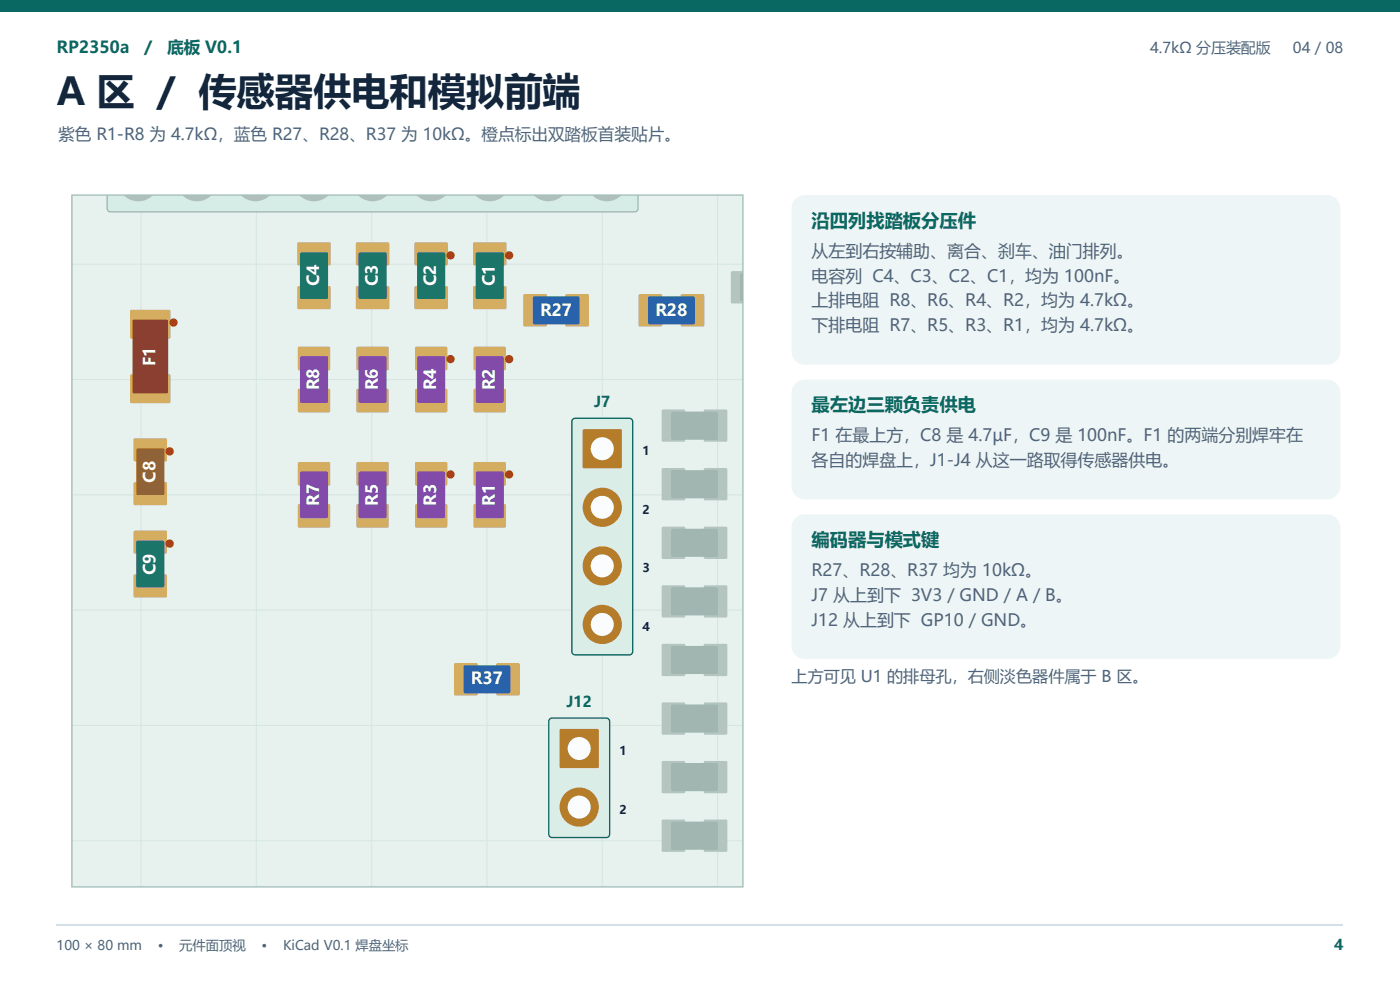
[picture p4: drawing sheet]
<svg xmlns="http://www.w3.org/2000/svg" width="297mm" height="210mm" viewBox="0 0 297 210" stroke-linecap="round" stroke-linejoin="round" font-family="sans-serif">
<path d="M0 0h297v2.5h-297z" fill-rule="evenodd" fill="#096861"/>
<path d="M12 196.1h273" fill="none" stroke="#d4dfe6" stroke-width=".25"/>
<path d="M15.2 41.3h142.5v146.9h-142.5z" fill-rule="evenodd" fill="#e7f1ed" stroke="#698d85" stroke-width=".28"/>
<path d="M15.2 56h142.5M29.9 41.3v146.9M54.4 41.3v146.9M78.8 41.3v146.9M103.3 41.3v146.9M127.8 41.3v146.9M152.2 41.3v146.9M15.2 80.5h142.5M15.2 105h142.5M15.2 129.4h142.5M15.2 153.9h142.5M15.2 178.3h142.5" fill="none" stroke="#d6e6e0" stroke-width=".21"/>
<g fill="#b4c5bf">
<path d="M140.4 111.9l.2-.2h4.5l.2 .2 .1 6.4-.2 .2-4.6 .1-.2-.2z" fill-rule="evenodd"/>
<path d="M149.3 111.9l.3-.2h4.4l.3 .2v6.4l-.1 .2-4.6 .1-.3-.2z" fill-rule="evenodd"/>
</g>
<path d="M142.4 112.3l.3-.1h9.4l.2 .3v5.5l-.4 .1h-9.4l-.1-.3z" fill-rule="evenodd" fill="#a1b6b1"/>
<g fill="#d5ad60">
<path d="M63.3 107h6.6l.1 .2v4.6l-.2 .1h-6.5l-.1-.2v-4.5z" fill-rule="evenodd"/>
<path d="M63.2 98.1l.3-.1h6.4l.1 .3v4.6l-.2 .1h-6.5l-.1-.3z" fill-rule="evenodd"/>
</g>
<path d="M63.7 100.2l.3-.2h5.2l.4 .2v9.4l-.2 .3h-5.4l-.3-.1z" fill-rule="evenodd" fill="#824ba9"/>
<g fill="#d5ad60">
<path d="M100.5 82.6l.3-.1h6.4l.1 .2v4.6l-.3 .2-6.4-.1-.1-.2z" fill-rule="evenodd"/>
<path d="M100.5 73.7l.3-.2 6.4 .1 .1 .2v4.6l-.3 .2-6.4-.1-.1-.2z" fill-rule="evenodd"/>
</g>
<path d="M101 75.7l.3-.2h5.2l.3 .2 .1 9.4-.2 .3-5.4 .1-.3-.2z" fill-rule="evenodd" fill="#824ba9"/>
<circle cx="108" cy="76.2" r=".88" fill="#aa4016"/>
<g fill="#d5ad60">
<path d="M27.7 79.4h8.3l.2 .3-.1 5.7-.2 .1h-8.2l-.1-.3v-5.5z" fill-rule="evenodd"/>
<path d="M27.6 65.8l.3-.1h8.1l.2 .3-.1 5.7-.2 .1h-8.2l-.1-.3z" fill-rule="evenodd"/>
</g>
<path d="M28.3 67.8h7l.3 .2 .1 15.1-.2 .3h-7.1l-.3-.1v-15.2z" fill-rule="evenodd" fill="#8a3f31"/>
<circle cx="36.8" cy="68.4" r=".88" fill="#aa4016"/>
<g fill="#b4c5bf">
<path d="M140.5 86.9h4.6l.2 .1 .1 6.4-.2 .3h-4.6l-.2-.1v-6.5z" fill-rule="evenodd"/>
<path d="M149.4 86.9h4.6l.3 .1v6.4l-.1 .3h-4.6l-.3-.1v-6.5z" fill-rule="evenodd"/>
</g>
<path d="M142.4 87.5l.3-.2 9.4 .1 .2 .3v5.4l-.4 .2-9.4-.1-.1-.3z" fill-rule="evenodd" fill="#a1b6b1"/>
<path d="M155.2 57.6l2.5-.1v6.9h-2.4l-.2-.2-.1-6.4z" fill-rule="evenodd" fill="#b4c5bf"/>
<path d="M157.2 58h.5v5.9h-.5l-.2-.3v-5.3z" fill-rule="evenodd" fill="#a1b6b1"/>
<g fill="#d5ad60">
<path d="M111.1 62.5l.2-.1h4.4l.3 .1v6.5l-.1 .2-4.6 .1-.2-.2z" fill-rule="evenodd"/>
<path d="M120 62.5l.2-.1h4.5l.2 .1 .1 6.5-.2 .2-4.6 .1-.2-.2z" fill-rule="evenodd"/>
</g>
<path d="M113.1 63l.3-.2 9.4 .1 .1 .3v5.4l-.3 .2h-9.4l-.2-.3z" fill-rule="evenodd" fill="#2762ab"/>
<g fill="#d5ad60">
<path d="M75.8 82.5h6.5l.2 .2-.1 4.6-.2 .2-6.4-.1-.2-.2v-4.5z" fill-rule="evenodd"/>
<path d="M75.8 73.6h6.5l.2 .2-.1 4.6-.2 .2-6.4-.1-.2-.2v-4.5z" fill-rule="evenodd"/>
</g>
<path d="M76.2 75.6l5.5-.1 .3 .2v9.4l-.1 .3-5.5 .1-.3-.2v-9.4z" fill-rule="evenodd" fill="#824ba9"/>
<g fill="#d5ad60">
<path d="M135.5 62.5l.3-.1h4.4l.2 .1 .1 6.5-.2 .2-4.5 .1-.3-.2z" fill-rule="evenodd"/>
<path d="M144.4 62.5l.3-.1h4.4l.3 .1v6.5l-.1 .2-4.6 .1-.3-.2z" fill-rule="evenodd"/>
</g>
<path d="M137.5 63l.3-.2 9.4 .1 .2 .3v5.4l-.3 .2h-9.4l-.2-.3z" fill-rule="evenodd" fill="#2762ab"/>
<g fill="#b4c5bf">
<path d="M140.5 173.9l4.6-.1 .2 .2 .1 6.4-.2 .3h-4.6l-.2-.1v-6.5z" fill-rule="evenodd"/>
<path d="M149.4 173.9l4.6-.1 .3 .2v6.4l-.1 .3h-4.6l-.3-.1v-6.5z" fill-rule="evenodd"/>
</g>
<path d="M142.4 174.5l.3-.2h9.4l.2 .3v5.5l-.4 .2-9.4-.1-.1-.3z" fill-rule="evenodd" fill="#a1b6b1"/>
<g fill="#b4c5bf">
<path d="M140.5 161.5l4.6-.1 .2 .2 .1 6.4-.2 .2-4.6 .1-.2-.2v-6.4z" fill-rule="evenodd"/>
<path d="M149.4 161.5l4.6-.1 .3 .2v6.4l-.1 .2-4.6 .1-.3-.2v-6.4z" fill-rule="evenodd"/>
</g>
<path d="M142.4 162l.3-.1h9.4l.2 .3v5.5l-.4 .1h-9.4l-.1-.3z" fill-rule="evenodd" fill="#a1b6b1"/>
<g fill="#d5ad60">
<path d="M100.5 51.4h6.8l.1 .3v4.5l-.2 .1h-6.7l-.2-.3v-4.3z" fill-rule="evenodd"/>
<path d="M100.5 60.7h6.8l.1 .3v4.4l-.2 .2-6.7-.1-.2-.2v-4.3z" fill-rule="evenodd"/>
</g>
<path d="M101 53.7l.3-.2h5.2l.3 .2 .1 9.4-.2 .3-5.4 .1-.3-.2z" fill-rule="evenodd" fill="#1c7569"/>
<circle cx="108" cy="54.2" r=".88" fill="#aa4016"/>
<g fill="#d5ad60">
<path d="M100.6 107h6.6l.1 .2v4.6l-.3 .1h-6.4l-.1-.2v-4.5z" fill-rule="evenodd"/>
<path d="M100.5 98.1l.3-.1h6.4l.1 .3v4.6l-.3 .1h-6.4l-.1-.3z" fill-rule="evenodd"/>
</g>
<path d="M101 100.2l.3-.2h5.2l.3 .2 .1 9.4-.2 .3h-5.4l-.3-.1z" fill-rule="evenodd" fill="#824ba9"/>
<circle cx="108" cy="100.6" r=".88" fill="#aa4016"/>
<g fill="#d5ad60">
<path d="M88.2 107h6.6l.1 .2v4.6l-.3 .1h-6.4l-.2-.2v-4.5z" fill-rule="evenodd"/>
<path d="M88.1 98.1l.2-.1h6.5l.1 .3v4.6l-.3 .1h-6.4l-.2-.3z" fill-rule="evenodd"/>
</g>
<path d="M88.7 100h5.4l.3 .2 .1 9.4-.2 .3h-5.5l-.3-.1v-9.4z" fill-rule="evenodd" fill="#824ba9"/>
<circle cx="95.6" cy="100.6" r=".88" fill="#aa4016"/>
<g fill="#d5ad60">
<path d="M28.4 122l.2-.2 6.7 .1 .1 .2v4.5l-.2 .1h-6.7l-.2-.2z" fill-rule="evenodd"/>
<path d="M28.5 112.6h6.8l.1 .2v4.5l-.2 .1h-6.7l-.2-.2v-4.4z" fill-rule="evenodd"/>
</g>
<path d="M29.1 114.7h5.4l.3 .2 .1 9.4-.2 .3h-5.4l-.3-.2-.1-9.4z" fill-rule="evenodd" fill="#1c7569"/>
<circle cx="36" cy="115.3" r=".88" fill="#aa4016"/>
<g fill="#d5ad60">
<path d="M28.5 102.3h6.8l.1 .3v4.4l-.2 .2-6.7-.1-.2-.2v-4.3z" fill-rule="evenodd"/>
<path d="M28.5 93h6.8l.1 .3v4.4l-.2 .2-6.7-.1-.2-.2v-4.3z" fill-rule="evenodd"/>
</g>
<path d="M29.1 95.2l5.4-.1 .3 .2 .1 9.4-.2 .3h-5.4l-.3-.1-.1-9.4z" fill-rule="evenodd" fill="#916615"/>
<circle cx="36" cy="95.7" r=".88" fill="#aa4016"/>
<g fill="#d5ad60">
<path d="M75.8 107h6.5l.2 .2-.1 4.6-.2 .1h-6.4l-.2-.2v-4.5z" fill-rule="evenodd"/>
<path d="M75.7 98.1l.2-.1h6.4l.2 .3-.1 4.6-.2 .1h-6.4l-.2-.3z" fill-rule="evenodd"/>
</g>
<path d="M76.2 100h5.5l.3 .2v9.4l-.1 .3h-5.5l-.3-.1v-9.4z" fill-rule="evenodd" fill="#824ba9"/>
<g fill="#b4c5bf">
<path d="M140.5 124.2l4.6-.1 .2 .2 .1 6.4-.2 .3h-4.6l-.2-.1v-6.5z" fill-rule="evenodd"/>
<path d="M149.4 124.2l4.6-.1 .3 .2v6.4l-.1 .3h-4.6l-.3-.1v-6.5z" fill-rule="evenodd"/>
</g>
<path d="M142.4 124.8l.3-.2h9.4l.2 .3v5.5l-.4 .2-9.4-.1-.1-.3z" fill-rule="evenodd" fill="#a1b6b1"/>
<g fill="#d5ad60">
<path d="M88 51.5l.2-.1h6.7l.1 .3v4.5l-.3 .1h-6.6l-.2-.3z" fill-rule="evenodd"/>
<path d="M88.1 60.7h6.8l.1 .3v4.4l-.3 .2-6.6-.1-.2-.2v-4.3z" fill-rule="evenodd"/>
</g>
<path d="M88.7 53.6l5.4-.1 .3 .2 .1 9.4-.2 .3-5.5 .1-.3-.2v-9.4z" fill-rule="evenodd" fill="#1c7569"/>
<circle cx="95.6" cy="54.2" r=".88" fill="#aa4016"/>
<g fill="#b4c5bf">
<path d="M140.4 136.7l.2-.1h4.5l.2 .1 .1 6.4-.2 .3h-4.6l-.2-.1z" fill-rule="evenodd"/>
<path d="M149.4 136.6h4.6l.3 .1v6.4l-.1 .3h-4.6l-.3-.1v-6.5z" fill-rule="evenodd"/>
</g>
<path d="M142.4 137.2l.3-.2 9.4 .1 .2 .3v5.4l-.4 .2-9.4-.1-.1-.3z" fill-rule="evenodd" fill="#a1b6b1"/>
<g fill="#d5ad60">
<path d="M75.5 51.5l.3-.1h6.7l.1 .3v4.5l-.3 .1h-6.7l-.1-.3z" fill-rule="evenodd"/>
<path d="M75.6 60.7h6.9l.1 .3v4.4l-.3 .2-6.7-.1-.1-.2v-4.3z" fill-rule="evenodd"/>
</g>
<path d="M76.2 53.6l5.5-.1 .3 .2v9.4l-.1 .3-5.5 .1-.3-.2v-9.4z" fill-rule="evenodd" fill="#1c7569"/>
<g fill="#b4c5bf">
<path d="M140.4 99.4l.2-.1h4.5l.2 .1 .1 6.5-.2 .2h-4.6l-.2-.1z" fill-rule="evenodd"/>
<path d="M149.4 99.3h4.6l.3 .1v6.5l-.1 .2h-4.6l-.3-.1v-6.4z" fill-rule="evenodd"/>
</g>
<path d="M142.4 99.9l.3-.2 9.4 .1 .2 .3v5.4l-.4 .2h-9.4l-.1-.4z" fill-rule="evenodd" fill="#a1b6b1"/>
<g fill="#d5ad60">
<path d="M63.2 51.4h6.8l.2 .3-.1 4.5-.2 .1h-6.7l-.1-.3v-4.3z" fill-rule="evenodd"/>
<path d="M63.2 60.7h6.8l.2 .3-.1 4.4-.2 .2-6.7-.1-.1-.2v-4.3z" fill-rule="evenodd"/>
</g>
<path d="M63.7 53.7l.3-.2h5.2l.4 .2v9.4l-.2 .3-5.4 .1-.3-.2z" fill-rule="evenodd" fill="#1c7569"/>
<g fill="#d5ad60">
<path d="M63.2 82.6l.3-.1h6.4l.1 .2v4.6l-.2 .2-6.5-.1-.1-.2z" fill-rule="evenodd"/>
<path d="M63.2 73.7l.3-.2 6.4 .1 .1 .2v4.6l-.2 .2-6.5-.1-.1-.2z" fill-rule="evenodd"/>
</g>
<path d="M63.7 75.7l.3-.2h5.2l.4 .2v9.4l-.2 .3-5.4 .1-.3-.2z" fill-rule="evenodd" fill="#824ba9"/>
<g fill="#b4c5bf">
<path d="M140.4 149.1l.2-.1h4.5l.2 .1 .1 6.5-.2 .2h-4.6l-.2-.1z" fill-rule="evenodd"/>
<path d="M149.4 149h4.6l.3 .1v6.5l-.1 .2h-4.6l-.3-.1v-6.4z" fill-rule="evenodd"/>
</g>
<path d="M142.4 149.6l.3-.2 9.4 .1 .2 .3v5.4l-.4 .2h-9.4l-.1-.4z" fill-rule="evenodd" fill="#a1b6b1"/>
<g fill="#d5ad60">
<path d="M96.4 140.8l.2-.1h4.5l.2 .1 .1 6.4-.2 .3h-4.6l-.2-.1z" fill-rule="evenodd"/>
<path d="M105.4 140.7h4.6l.2 .1 .1 6.4-.2 .3h-4.6l-.2-.1v-6.4z" fill-rule="evenodd"/>
</g>
<path d="M98.4 141.3l.3-.2 9.4 .1 .2 .3-.1 5.4-.3 .2-9.4-.1-.2-.3z" fill-rule="evenodd" fill="#2762ab"/>
<path d="M22.7 41.3h112.6v2.9a.71 .71 0 0 1-.7 .7h-111.2a.71 .71 0 0 1-.7-.7z" fill-rule="evenodd" fill="#d6ece6" stroke="#a1b6b1" stroke-width=".28"/>
<g fill="#adbeb8">
<path d="M124.3 41.3h8.8h-1a4.8 4.8 0 0 1-6.7 0z" fill-rule="evenodd"/>
<path d="M111.9 41.3h8.8h-1a4.8 4.8 0 0 1-6.7 0z" fill-rule="evenodd"/>
<path d="M99.5 41.3h8.8h-1a4.8 4.8 0 0 1-6.8 0z" fill-rule="evenodd"/>
<path d="M87.1 41.3h8.8h-1.1a4.8 4.8 0 0 1-6.7 0z" fill-rule="evenodd"/>
<path d="M74.6 41.3h8.8h-1a4.8 4.8 0 0 1-6.7 0z" fill-rule="evenodd"/>
<path d="M62.2 41.3h8.8h-1a4.8 4.8 0 0 1-6.7 0z" fill-rule="evenodd"/>
<path d="M49.8 41.3h8.8h-1a4.8 4.8 0 0 1-6.8 0z" fill-rule="evenodd"/>
<path d="M37.4 41.3h8.8h-1.1a4.8 4.8 0 0 1-6.7 0z" fill-rule="evenodd"/>
<path d="M24.9 41.3h8.8h-1a4.8 4.8 0 0 1-6.7 0z" fill-rule="evenodd"/>
</g>
<path d="M116.6 152.5l.5-.2h11.5a.71 .71 0 0 1 .7 .7v24a.71 .71 0 0 1-.7 .7h-11.5a.71 .71 0 0 1-.7-.7v-24z" fill-rule="evenodd" fill="#daeee7" stroke="#0a645f" stroke-width=".28"/>
<path d="M118.8 154.8l.2-.2 7.9 .1 .1 .2v7.9l-.2 .1h-7.9l-.2-.2z" fill-rule="evenodd" fill="#b57c2a"/>
<circle cx="122.9" cy="158.8" r="2.45" fill="#fafcfd"/>
<circle cx="122.9" cy="171.2" r="4.2" fill="#b57c2a"/>
<circle cx="122.9" cy="171.2" r="2.45" fill="#fafcfd"/>
<path d="M121.5 88.9l.5-.2h11.5a.71 .71 0 0 1 .7 .7v48.8a.71 .71 0 0 1-.7 .7h-11.5a.71 .71 0 0 1-.7-.7v-48.8z" fill-rule="evenodd" fill="#daeee7" stroke="#0a645f" stroke-width=".28"/>
<path d="M123.6 91.2l.3-.2 7.9 .1 .1 .2v7.9l-.3 .1h-7.9l-.1-.2z" fill-rule="evenodd" fill="#b57c2a"/>
<circle cx="127.8" cy="95.2" r="2.45" fill="#fafcfd"/>
<circle cx="127.8" cy="107.6" r="4.2" fill="#b57c2a"/>
<circle cx="127.8" cy="107.6" r="2.45" fill="#fafcfd"/>
<circle cx="127.8" cy="120" r="4.2" fill="#b57c2a"/>
<circle cx="127.8" cy="120" r="2.45" fill="#fafcfd"/>
<circle cx="127.8" cy="132.5" r="4.2" fill="#b57c2a"/>
<circle cx="127.8" cy="132.5" r="2.45" fill="#fafcfd"/>
<g fill="#d5ad60">
<path d="M88.1 82.6l.2-.1h6.5l.1 .2v4.6l-.3 .2-6.4-.1-.2-.2z" fill-rule="evenodd"/>
<path d="M88.1 73.7l.2-.2 6.5 .1 .1 .2v4.6l-.3 .2-6.4-.1-.2-.2z" fill-rule="evenodd"/>
</g>
<path d="M88.7 75.6l5.4-.1 .3 .2 .1 9.4-.2 .3-5.5 .1-.3-.2v-9.4z" fill-rule="evenodd" fill="#824ba9"/>
<circle cx="95.6" cy="76.2" r=".88" fill="#aa4016"/>
<path d="M15.3 41.4h142.3v146.7h-142.3z" fill="none" stroke="#a3beb7" stroke-width=".28"/>
<g fill="#eef5f6">
<path d="M169 42l1.1-.6h.6h110.8a2.82 2.82 0 0 1 2.8 2.8v30.3a2.82 2.82 0 0 1-2.8 2.9h-110.8a2.82 2.82 0 0 1-2.8-2.9v-30.3a2.82 2.82 0 0 1 1.1-2.2z" fill-rule="evenodd"/>
<path d="M169 81.2l1.1-.6 .6-.1h110.8a2.82 2.82 0 0 1 2.8 2.9v19.7a2.82 2.82 0 0 1-2.8 2.8h-110.8a2.82 2.82 0 0 1-2.8-2.8v-19.7a2.82 2.82 0 0 1 1.1-2.2z" fill-rule="evenodd"/>
<path d="M169 109.7l1.1-.5 .6-.1h110.8a2.82 2.82 0 0 1 2.8 2.8v25.1a2.82 2.82 0 0 1-2.8 2.8h-110.8a2.82 2.82 0 0 1-2.8-2.8v-25.1a2.82 2.82 0 0 1 1.1-2.2z" fill-rule="evenodd"/>
</g>
<text font-size="8.1" fill="#14263b" x="12" y="22.2">A 区 / 传感器供电和模拟前端</text>
<g font-size="3.9" fill="#096861">
<text x="172.2" y="48.1">沿四列找踏板分压件</text>
<text x="172.2" y="87.2">最左边三颗负责供电</text>
<text x="172.2" y="115.8">编码器与模式键</text>
</g>
<g font-size="3.6" fill="#50637a">
<text x="172.2" y="54.4">从左到右按辅助、离合、刹车、油门排列。</text>
<text x="172.2" y="59.7">电容列 C4、C3、C2、C1，均为 100nF。</text>
<text x="172.2" y="65">上排电阻 R8、R6、R4、R2，均为 4.7kΩ。</text>
<text x="172.2" y="70.3">下排电阻 R7、R5、R3、R1，均为 4.7kΩ。</text>
<text x="172.2" y="93.6">F1 在最上方，C8 是 4.7µF，C9 是 100nF。F1 的两端分别焊牢在</text>
<text x="172.2" y="98.9">各自的焊盘上，J1-J4 从这一路取得传感器供电。</text>
<text x="172.2" y="122.2">R27、R28、R37 均为 10kΩ。</text>
<text x="172.2" y="127.4">J7 从上到下 3V3 / GND / A / B。</text>
<text x="172.2" y="132.7">J12 从上到下 GP10 / GND。</text>
</g>
<g font-size="3.5" fill="#096861">
<text x="12" y="11.3">RP2350a</text>
<text x="30.6" y="11.3">/</text>
<text x="35.5" y="11.3">底板 V0.1</text>
</g>
<text font-size="3.5" fill="#50637a" x="12.3" y="29.6">紫色 R1-R8 为 4.7kΩ，蓝色 R27、R28、R37 为 10kΩ。橙点标出双踏板首装贴片。</text>
<g font-size="3.5" fill="#fff">
<text x="67.7" y="60.8" transform="rotate(-90 67.7 60.8)">C4</text>
<text x="80.1" y="60.8" transform="rotate(-90 80.1 60.8)">C3</text>
<text x="92.6" y="60.8" transform="rotate(-90 92.6 60.8)">C2</text>
<text x="105" y="60.8" transform="rotate(-90 105 60.8)">C1</text>
<text x="114.6" y="66.9">R27</text>
<text x="139" y="66.9">R28</text>
<text x="33" y="77.7" transform="rotate(-90 33 77.7)">F1</text>
<text x="67.7" y="82.8" transform="rotate(-90 67.7 82.8)">R8</text>
<text x="80.1" y="82.8" transform="rotate(-90 80.1 82.8)">R6</text>
<text x="92.6" y="82.8" transform="rotate(-90 92.6 82.8)">R4</text>
<text x="105" y="82.8" transform="rotate(-90 105 82.8)">R2</text>
<text x="33" y="102.3" transform="rotate(-90 33 102.3)">C8</text>
<text x="67.7" y="107.3" transform="rotate(-90 67.7 107.3)">R7</text>
<text x="80.1" y="107.3" transform="rotate(-90 80.1 107.3)">R5</text>
<text x="92.6" y="107.3" transform="rotate(-90 92.6 107.3)">R3</text>
<text x="105" y="107.3" transform="rotate(-90 105 107.3)">R1</text>
<text x="33" y="121.9" transform="rotate(-90 33 121.9)">C9</text>
<text x="99.9" y="145.2">R37</text>
</g>
<text font-size="3.4" fill="#50637a" x="167.9" y="144.7">上方可见 U1 的排母孔，右侧淡色器件属于 B 区。</text>
<g font-size="3.2" fill="#50637a">
<text x="244" y="11.3">4.7kΩ 分压装配版</text>
<text x="274.3" y="11.3">04 / 08</text>
</g>
<g font-size="3.2" fill="#096861">
<text x="126" y="86.4">J7</text>
<text x="120.2" y="150">J12</text>
<text x="283" y="201.5">4</text>
</g>
<g font-size="2.8" fill="#50637a">
<text x="12" y="201.5">100 × 80 mm</text>
<text x="33.5" y="201.5">•</text>
<text x="38" y="201.5">元件面顶视</text>
<text x="55.5" y="201.5">•</text>
<text x="60.1" y="201.5">KiCad V0.1 焊盘坐标</text>
</g>
<g font-size="2.5" fill="#14263b">
<text x="136.3" y="96.6">1</text>
<text x="136.3" y="109">2</text>
<text x="136.3" y="121.4">3</text>
<text x="136.3" y="133.8">4</text>
<text x="131.4" y="160.1">1</text>
<text x="131.4" y="172.6">2</text>
</g>
</svg>
